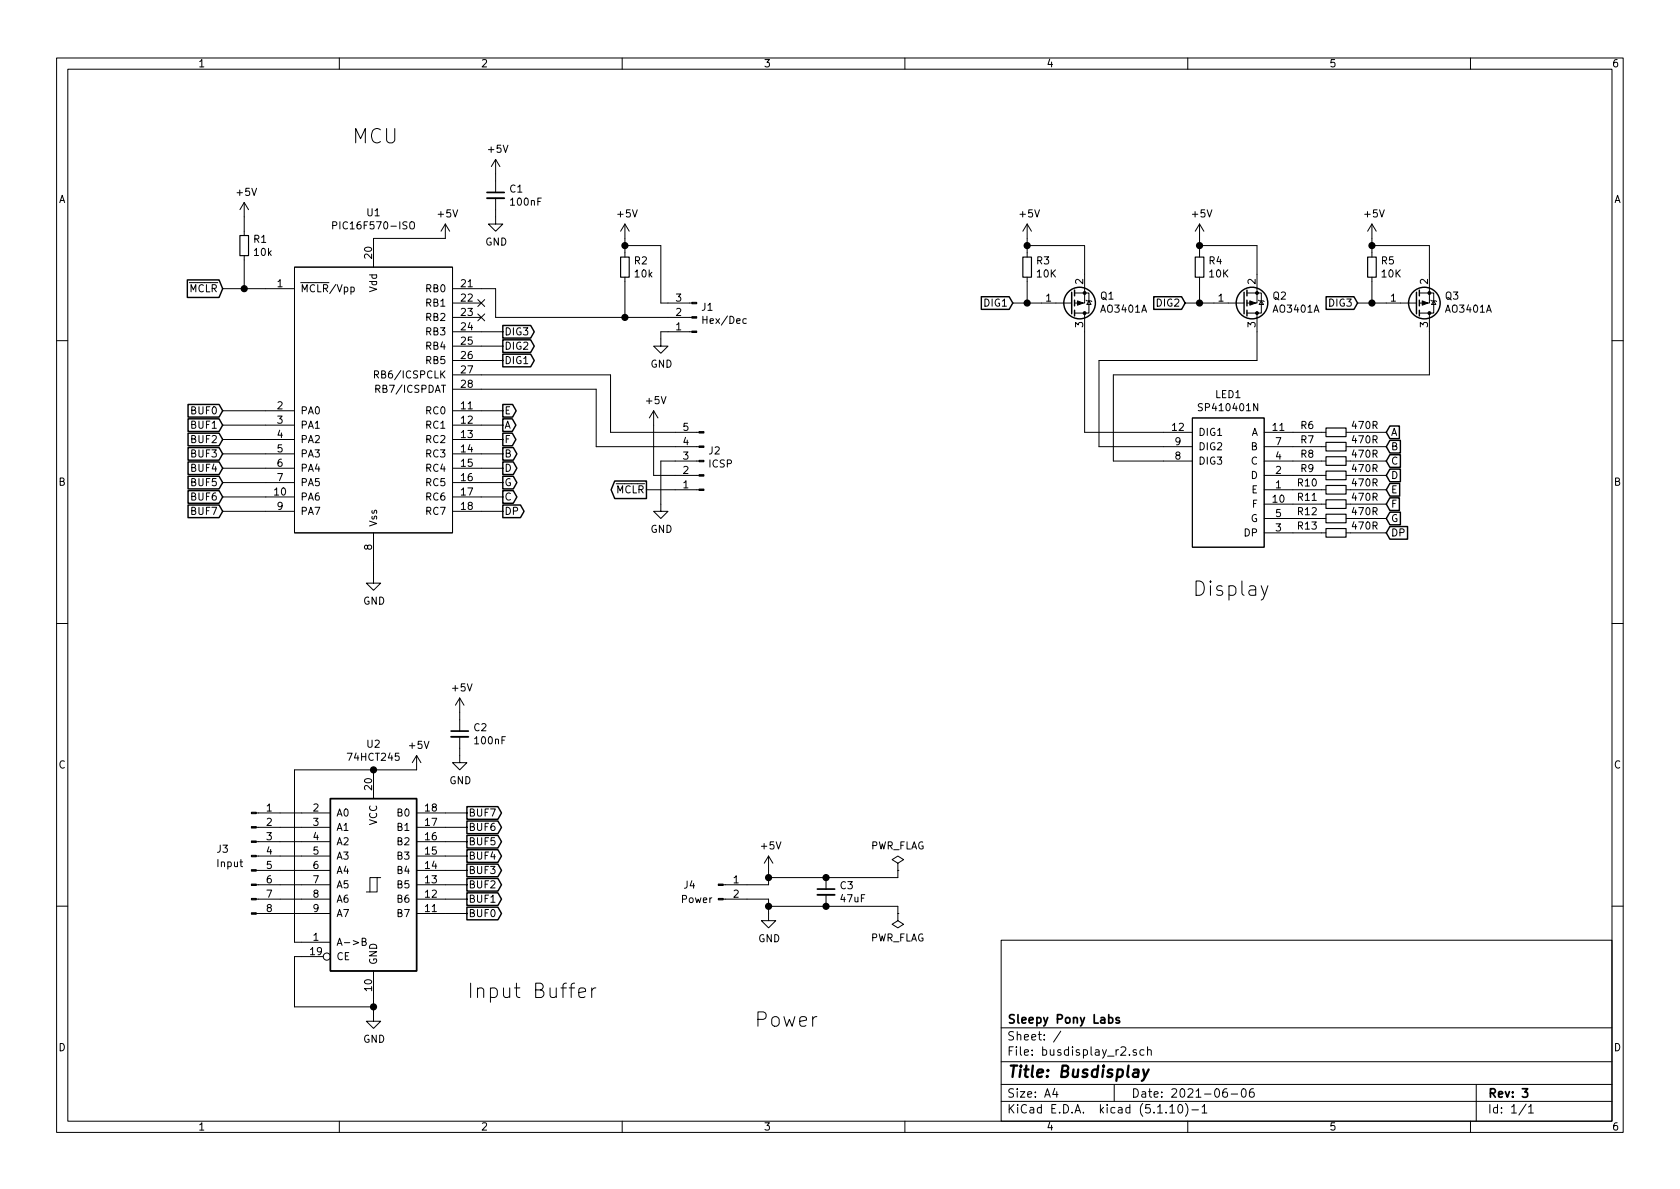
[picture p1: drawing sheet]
<svg xmlns="http://www.w3.org/2000/svg" width="297mm" height="210mm" viewBox="0 0 297 210" stroke-linecap="round" stroke-linejoin="round" font-family="sans-serif">
<g fill="none" stroke="#000" stroke-width=".18">
<path d="M10 10.3h277v189.9h-277zM12 12.2h273v186.1h-273zM60 10.3v1.9M110 10.3v1.9M160 10.3v1.9M210 10.3v1.9M260 10.3v1.9M43.2 35.8l-.8 1.3M43.2 35.8v5.9M43.2 35.8l.7 1.3M58.8 39.9l.6-.1 .2-.2-.1-.3-.2-.1h-.5v1.3M72.5 39.4a.45 .45 0 0 1 .7 0 .88 .88 0 0 1-.2 1.1l-.4-.1a1.07 1.07 0 0 1-.1-1z"/>
<path d="M78.7 39.6v2.6h-12.7v5M78.7 39.6l-.7 1.3M78.7 39.6l.8 1.3M87.6 35v4.6h1.3l-1.3 1.3-1.2-1.3h1.2M87.6 28.2v5.8M87.6 28.2l-.7 1.3M87.6 28.2l.8 1.3M110.5 39.6l-.8 1.3M110.5 39.6v5.9M110.5 39.6l.8 1.3M181.6 39.6l-.8 1.3M181.6 39.6v5.9"/>
<path d="M181.6 39.6l.8 1.3M212.1 39.6v5.9M212.1 39.6l-.8 1.3M212.1 39.6l.8 1.3M242.6 39.6v5.9M242.6 39.6l-.8 1.3M242.6 39.6l.7 1.3M39.4 51h12.7M43.2 45.2v5.8M52.1 47.2h27.9v47h-27.9zM62.1 50.8h.3l.2 .2-.1 .6h-.4M80 53.6h5.1"/>
<path d="M80 51h7.6v5.1h34.7M80 56.1h5.1M80 58.7h8.9M84.5 55.5l1.2 1.2M84.5 53l1.2 1.2M85.7 55.5l-1.2 1.2M85.7 53l-1.2 1.2M110.5 43.4h6.3v10.2h5.5M110.5 49v7.1M122.3 58.7h-5.5v2.5h1.3l-1.3 1.3-1.2-1.3h1.2M179.1 53.6h10.4M181.6 43.4h10.2v10.2h-1.8"/>
<path d="M181.6 49v4.6M190 51.8h2.5v3.6h-2.5M191.8 55.4v21h19M192 53.1l.2 .1h.7l.1 .1M192.5 53.2l.4 .6h-.7zM209.5 53.6h10.5M212.1 43.4h10.1v10.2h-1.7M212.1 49v4.6M220.5 51.8h2.5v3.6h-2.5M222.2 55.4v8.3h-27.9v15.3h16.5M222.5 53.1l.1 .1h.8l.1 .1M223 53.2l.4 .6h-.8z"/>
<path d="M240 53.6h10.4M242.6 43.4h10.1v10.2h-1.7M242.6 49v4.6M251 51.8h2.5v3.6h-2.5M252.7 55.4v10.9h-55.9v15.2h14M253 53.1l.1 .1h.8l.1 .1M253.5 53.2l.4 .6h-.8zM10 60.2h2M39.4 72.6h12.7M39.4 75.2h12.7M39.4 77.7h12.7M66.2 66.2l.7-.1v-.4l-.2-.1h-.5v1.2"/>
<path d="M66.4 68.8l.7-.1 .1-.2-.1-.3-.2-.1h-.5v1.3M66.5 66.2l.4 .6M80 66.3h27.9v10.1h15.7M80 68.8h25.4v10.2h18.2M80 72.6h8.9M80 75.2h8.9M80 77.7h8.9M80 61.2h8.9M80 63.7h8.9M115.6 72.6v11.5h8M115.6 72.6l-.8 1.3M115.6 72.6l.7 1.3"/>
<path d="M210.8 73.9h12.7v22.9h-12.7zM212.6 71.4h-.5l-.2 .1v.2l.1 .2 .5 .2 .1 .3-.3 .2h-.4M223.5 76.4h10.9M223.5 79h10.9M238 76.4h7.1M238 79h7.1M285 60.2h2M39.4 87.9h12.7M39.4 80.3h12.7M39.4 82.8h12.7M39.4 85.3h12.7M39.4 90.4h12.7"/>
<path d="M66 94.2v8.9h1.3l-1.3 1.3-1.2-1.3h1.2M80 87.9h8.9M80 80.3h8.9M80 82.8h8.9M80 85.3h8.9M80 90.4h8.9M114.3 86.6h9.3M123.6 81.5h-6.8v8.9h1.3l-1.3 1.3-1.2-1.3h1.2M223.5 81.5h10.9M223.5 84.1h10.9M223.5 86.6h10.9M223.5 94.2h10.9"/>
<path d="M223.5 89.1h10.9M223.5 91.7h10.9M238 81.5h7.1M238 84.1h7.1M238 86.6h7.1M238 94.2h7.1M238 89.1h7.1M238 91.7h7.1M10 110.3h2M224.2 103.6l-.9 2.3-.3 .2M285 110.3h2M66 136.1v5.1"/>
<path d="M73.7 133.6l-.8 1.3M73.7 133.6v2.5h-21.6v30.5h6.3M73.7 133.6l.7 1.3M81.3 130.3v4.6h1.2l-1.2 1.2-1.3-1.2h1.3M81.3 123.4v5.9M81.3 123.4l-.8 1.3M81.3 123.4l.7 1.3M45.3 159h13.1M45.3 156.5h13.1M45.3 153.9h13.1M45.3 151.4h13.1M45.3 148.8h13.1"/>
<path d="M45.3 146.3h13.1M45.3 143.8h13.1M66.7 155.2h-1.3v2.5M67.3 155.2h-.6v2.5h-1.9M73.7 159h8.8M73.7 156.5h8.8M73.7 153.9h8.8M73.7 151.4h8.8M73.7 148.8h8.8M73.7 146.3h8.8M73.7 143.8h8.8M127.9 159h8v3.8h1.3l-1.3 1.3-1.3-1.3h1.3"/>
<path d="M135.9 151.4v5.1h-8M135.9 151.4l-.8 1.2M135.9 151.4l.8 1.2M146 155.2v2M146 158.2v2.1M158.7 152.6l1.1-.6-1.1-.6-1 .6 1 .6v1.3M158.7 153.9h.1M158.7 153.9v1.3h-22.8M10 160.2h2M45.3 161.5h13.1M57.1 169.2h-5v8.8h13.9M64 166.5h.6v-.5l-.6-.1v1.3h.5l.3-.3v-.2l-.3-.2"/>
<path d="M66 171.7v8.9h1.3l-1.3 1.3-1.2-1.3h1.2M73.7 161.5h8.8M102.3 175.5l1.2-.2-.1-.5-.7-.1-.3 .1-.1 .3 .1 1.2 .3 .1 .7-.1M104.6 174.7v1.7M105.4 174.7a.69 .69 0 0 0-.8 .5M135.9 160.3h22.8v1.2M158.7 161.5v1.3l1.1 .6-1.1 .7-1-.7 1-.6M158.7 161.5h.1M177 166.3h108v32h-108zM285 160.2h2M60 198.3v1.9M110 198.3v1.9"/>
<path d="M160 198.3v1.9M177 194.8h108M177 191.8h108M177 187.8h108M177 181.8h108M186.5 192.5l-.4 1h1M186.8 193v1M187.6 182.3l-1.3 2M197 191.8v3M200.9 185.7a.37 .37 0 0 0-.6 .1l.1 .2 .5 .2 .1 .1-.2 .3-.5-.1M202.3 185.7l-.5-.1-.3 .3 .2 .6h.6M202.9 185.7h.1a.37 .37 0 0 1 .6 .1v.8"/>
<path d="M202.9 185.1v1.5M206.8 195.8l.5-.5v1.5M206.8 196.8h.9M208.5 195.4l.1-.1a.8 .8 0 0 1 .5 .8 .8 .8 0 0 1-.5 .7 1 1 0 0 1-.1-1.4zM209.6 195.1a1.71 1.71 0 0 1 0 2.3M210 198.3v1.9M210.7 196.3h1.2M212.5 195.8l.5-.5v1.5M212.5 196.8h.9M216.9 192.5a.62 .62 0 0 0-.7 .7l.1 .7 .2 .1 .5-.1v-.5l-.1-.2-.4-.1-.3 .3M217.7 193.5h1.1M219.6 192.7l.4-.2a.94 .94 0 0 1 0 1.5 .82 .82 0 0 1-.4-1.3z"/>
<path d="M221.6 192.5a.59 .59 0 0 0-.7 .7l.1 .7 .2 .1 .5-.1 .1-.5-.2-.2-.4-.1-.3 .3M260 198.3v1.9M261 191.8v6.5M269.8 195.2l-1.2 2M270.3 195.8l.4-.5v1.5M270.3 196.8h.8"/>
<circle cx="57.8" cy="169.2" r=".63"/>
</g>
<path d="M86.1 34h3.1M79.8 129.3h3M144.5 157.2h3.1M196 180l.5-.1 .2 .3v.6l-.2 .1-.5-.1M197.9 180a.37 .37 0 0 0-.6 .1l.1 .3 .5 .1 .1 .1-.3 .3-.4-.1M269.2 192.5h.9l-.5 .6 .4 .1v.7l-.2 .1-.6-.1" fill="none" stroke="#000" stroke-width=".3"/>
<path d="M202.1 189.1l.3 1.3M203.1 189.1l-.9 1.8-.3 .2" fill="none" stroke="#000" stroke-width=".41"/>
<g fill="none" stroke="#000" stroke-width=".2">
<path d="M42.4 41.7h1.5v3.5h-1.5zM109.7 45.5h1.6v3.5h-1.6zM180.8 45.5h1.6v3.5h-1.6zM211.3 45.5h1.6v3.5h-1.6zM241.8 45.5h1.5v3.5h-1.5zM234.4 75.7h3.6v1.5h-3.6zM234.4 78.2h3.6v1.6h-3.6zM234.4 93.5h3.6v1.5h-3.6zM234.4 90.9h3.6v1.6h-3.6zM234.4 88.4h3.6v1.5h-3.6zM234.4 85.8h3.6v1.6h-3.6zM234.4 83.3h3.6v1.5h-3.6z"/>
<path d="M234.4 80.8h3.6v1.5h-3.6z"/>
</g>
<g fill="none" stroke="#000" stroke-width=".25">
<path d="M33.1 49.5h5.6l.7 1.5-.7 1.6h-5.6zM88.9 57.6h4.9l.7 1.1-.7 1.1h-4.9zM173.5 52.5h4.9l.7 1.1-.7 1.1h-4.9zM189.5 51.7v3.8M190 51.3v1M190 53.1v1M190 54.9v1M204 52.5h4.9l.6 1.1-.6 1.1h-4.9zM220 51.7v3.8M220.5 51.3v1M220.5 53.1v1M220.5 54.9v1"/>
<path d="M234.5 52.5h4.9l.6 1.1-.6 1.1h-4.9zM250.4 51.7v3.8M251 51.3v1M251 53.1v1M251 54.9v1M33.2 71.5h5.5l.7 1.1-.7 1.2h-5.5zM33.2 79.1h5.5l.7 1.2-.7 1.1h-5.5zM33.2 76.6h5.5l.7 1.1-.7 1.1h-5.5zM33.2 74.1h5.5l.7 1.1-.7 1.1h-5.5zM88.9 79.1h1.9l.6 1.2-.6 1.1h-1.9zM88.9 60.1h4.9l.7 1.1-.7 1.1h-4.9zM88.9 62.6h4.9l.7 1.1-.7 1.2h-4.9z"/>
<path d="M88.9 74.1h1.7l.6 1.1-.6 1.1h-1.7zM88.9 71.5h1.7l.7 1.1-.7 1.2h-1.7zM88.9 76.6h1.7l.6 1.1-.6 1.1h-1.7zM245.7 77.9h1.9v2.2h-1.9l-.6-1.1zM245.7 75.3h1.7v2.3h-1.7l-.6-1.2zM33.2 89.3h5.5l.7 1.1-.7 1.1h-5.5zM33.2 86.8h5.5l.7 1.1-.7 1.1h-5.5zM33.2 84.2h5.5l.7 1.1-.7 1.2h-5.5zM33.2 81.7h5.5l.7 1.1-.7 1.1h-5.5zM88.9 89.3h3.1l.7 1.1-.7 1.1h-3.1zM88.9 86.8h1.9l.6 1.1-.6 1.1h-1.9zM88.9 81.7h1.9l.6 1.1-.6 1.1h-1.9z"/>
<path d="M88.9 84.2h1.9l.6 1.1-.6 1.2h-1.9zM108.7 85.1h5.6v3.1h-5.6l-.6-1.6zM245.7 93.1h3.2v2.2h-3.2l-.6-1.1zM245.7 90.6h1.9v2.2h-1.9l-.6-1.1zM245.7 88h1.7v2.3h-1.7l-.6-1.2zM245.7 85.5h1.8v2.2h-1.8l-.6-1.1zM245.7 83h1.9v2.2h-1.9l-.6-1.1zM245.7 80.4h1.9v2.2h-1.9l-.6-1.1zM58.4 141.2h15.3v30.5h-15.3zM82.5 142.6h5.5l.7 1.2-.7 1.1h-5.5zM82.5 145.2h5.5l.7 1.1-.7 1.1h-5.5zM82.5 147.7h5.5l.7 1.1-.7 1.2h-5.5z"/>
<path d="M82.5 150.3h5.5l.7 1.1-.7 1.1h-5.5zM82.5 152.8h5.5l.7 1.1-.7 1.1h-5.5zM82.5 157.9h5.5l.7 1.1-.7 1.1h-5.5zM82.5 155.3h5.5l.7 1.2-.7 1.1h-5.5zM82.5 160.4h5.5l.7 1.1-.7 1.2h-5.5z"/>
<circle cx="190.9" cy="53.6" r="2.79"/>
<circle cx="221.4" cy="53.6" r="2.79"/>
<circle cx="251.8" cy="53.6" r="2.79"/>
</g>
<g fill="#000" stroke="#000" stroke-width=".18">
<path d="M122.3 53.5h.9v.2h-.9zM122.3 56h.9v.3h-.9zM122.3 58.5h.9v.3h-.9zM190.5 53.2l1 .4-1 .4zM221 53.2l1 .4-1 .4zM251.5 53.2l1 .4-1 .4zM123.6 76.3h.9v.3h-.9zM123.6 78.9h.9v.2h-.9zM123.6 81.4h.9v.3h-.9zM123.6 83.9h.9v.3h-.9zM123.6 86.5h.9v.2h-.9zM44.4 158.9h.9v.2h-.9z"/>
<path d="M44.4 156.3h.9v.3h-.9zM44.4 153.8h.9v.2h-.9zM44.4 151.3h.9v.2h-.9zM44.4 148.7h.9v.3h-.9zM44.4 146.2h.9v.2h-.9zM44.4 143.6h.9v.3h-.9zM127 158.9h.9v.2h-.9zM127 156.3h.9v.3h-.9zM44.4 161.4h.9v.3h-.9z"/>
<circle cx="191.8" cy="51.8" r=".25"/>
<circle cx="191.8" cy="55.4" r=".25"/>
<circle cx="222.2" cy="51.8" r=".25"/>
<circle cx="222.2" cy="55.4" r=".25"/>
<circle cx="252.7" cy="55.4" r=".25"/>
<circle cx="252.7" cy="51.8" r=".25"/>
</g>
<path d="M86.1 35h3.1M79.8 130.3h3M144.5 158.2h3.1" fill="none" stroke="#000" stroke-width=".33"/>
<g fill="#000" stroke="#000" stroke-width=".25">
<circle cx="43.2" cy="51" r=".51"/>
<circle cx="110.5" cy="43.4" r=".51"/>
<circle cx="110.5" cy="56.1" r=".51"/>
<circle cx="181.6" cy="53.6" r=".51"/>
<circle cx="181.6" cy="43.4" r=".51"/>
<circle cx="212.1" cy="43.4" r=".51"/>
<circle cx="212.1" cy="53.6" r=".51"/>
<circle cx="242.6" cy="53.6" r=".51"/>
<circle cx="242.6" cy="43.4" r=".51"/>
<circle cx="66" cy="136.1" r=".51"/>
<circle cx="135.9" cy="155.2" r=".51"/>
<circle cx="146.1" cy="155.2" r=".51"/>
<circle cx="66" cy="178" r=".51"/>
<circle cx="135.9" cy="160.3" r=".51"/>
<circle cx="146.1" cy="160.3" r=".51"/>
</g>
<g font-size="3.5">
<text x="62.2" y="25.4">MCU</text>
<text x="210.8" y="105.4">Display</text>
<text x="82.5" y="176.5">Input Buffer</text>
<text x="133.3" y="181.6">Power</text>
</g>
<text font-size="2.8" x="178" y="190.5">Title: Busdisplay</text>
<g font-size="2.1">
<text x="178" y="184">Sheet: /</text>
<text x="178" y="181">Sleepy Pony Labs</text>
<text x="178" y="186.7">File: busdisplay_r2.sch</text>
<text x="178" y="196.9">KiCad E.D.A. kicad (5.1.10)-1</text>
<text x="178" y="194.1">Size: A4</text>
<text x="200" y="194.1">Date: 2021-06-06</text>
<text x="263" y="194.1">Rev: 3</text>
<text x="263" y="196.9">Id: 1/1</text>
</g>
<g font-size="1.8">
<text x="35" y="11.9">1</text>
<text x="85" y="11.9">2</text>
<text x="135" y="11.9">3</text>
<text x="185" y="11.9">4</text>
<text x="235" y="11.9">5</text>
<text x="285" y="11.9">6</text>
<text x="86.4" y="27">+5V</text>
<text x="10.4" y="35.9">A</text>
<text x="42" y="34.6">+5V</text>
<text x="90.2" y="34.1">C1</text>
<text x="285.4" y="35.9">A</text>
<text x="59.8" y="40.6">PIC16F570-ISO</text>
<text x="64.9" y="38.2">U1</text>
<text x="77.5" y="38.4">+5V</text>
<text x="90.4" y="36.4">100nF</text>
<text x="109.3" y="38.4">+5V</text>
<text x="180.4" y="38.4">+5V</text>
<text x="210.9" y="38.4">+5V</text>
<text x="241.4" y="38.4">+5V</text>
<text x="44.9" y="42.9">R1</text>
<text x="45" y="45.3">10k</text>
<text x="65.8" y="45.7" transform="rotate(-90 65.8 45.7)">20</text>
<text x="85.8" y="43.4">GND</text>
<text x="112.2" y="46.8">R2</text>
<text x="183.3" y="46.8">R3</text>
<text x="213.8" y="46.8">R4</text>
<text x="244.3" y="46.8">R5</text>
<text x="33.5" y="51.7">MCLR</text>
<text x="49" y="50.8">1</text>
<text x="53.1" y="51.7">MCLR/Vpp</text>
<text x="66.7" y="51.6" transform="rotate(-90 66.7 51.6)">Vdd</text>
<text x="75.5" y="51.7">RB0</text>
<text x="81.6" y="50.8">21</text>
<text x="81.6" y="53.3">22</text>
<text x="112.3" y="49.1">10k</text>
<text x="119.5" y="53.3">3</text>
<text x="183.4" y="49.1">10K</text>
<text x="184.9" y="53.3">1</text>
<text x="191.5" y="50.3" transform="rotate(-90 191.5 50.3)">2</text>
<text x="194.6" y="53">Q1</text>
<text x="213.9" y="49.1">10K</text>
<text x="215.4" y="53.3">1</text>
<text x="222" y="50.3" transform="rotate(-90 222 50.3)">2</text>
<text x="225.1" y="53">Q2</text>
<text x="244.3" y="49.1">10K</text>
<text x="245.9" y="53.3">1</text>
<text x="252.5" y="50.3" transform="rotate(-90 252.5 50.3)">2</text>
<text x="255.6" y="53">Q3</text>
<text x="75.5" y="54.2">RB1</text>
<text x="75.5" y="56.8">RB2</text>
<text x="75.5" y="59.3">RB3</text>
<text x="81.6" y="55.9">23</text>
<text x="81.6" y="58.4">24</text>
<text x="89.2" y="59.3">DIG3</text>
<text x="119.5" y="58.4">1</text>
<text x="119.5" y="55.9">2</text>
<text x="124.1" y="55">J1</text>
<text x="124.6" y="57.3">Hex/Dec</text>
<text x="174.1" y="54.2">DIG1</text>
<text x="191.5" y="57.9" transform="rotate(-90 191.5 57.9)">3</text>
<text x="194.7" y="55.3">AO3401A</text>
<text x="204.6" y="54.2">DIG2</text>
<text x="222" y="57.9" transform="rotate(-90 222 57.9)">3</text>
<text x="225.2" y="55.3">AO3401A</text>
<text x="235.1" y="54.2">DIG3</text>
<text x="252.5" y="57.9" transform="rotate(-90 252.5 57.9)">3</text>
<text x="255.7" y="55.3">AO3401A</text>
<text x="75.5" y="61.8">RB4</text>
<text x="75.5" y="64.4">RB5</text>
<text x="81.6" y="61">25</text>
<text x="81.6" y="63.5">26</text>
<text x="89.2" y="61.8">DIG2</text>
<text x="89.2" y="64.4">DIG1</text>
<text x="115" y="65">GND</text>
<text x="67.2" y="66.9">RB6/ICSPCLK</text>
<text x="67.2" y="69.5">RB7/ICSPDAT</text>
<text x="81.6" y="66">27</text>
<text x="81.6" y="68.6">28</text>
<text x="114.4" y="71.5">+5V</text>
<text x="214.9" y="70.4">LED1</text>
<text x="34" y="73.3">BUF0</text>
<text x="34" y="75.8">BUF1</text>
<text x="49" y="72.4">2</text>
<text x="49" y="74.9">3</text>
<text x="49" y="77.5">4</text>
<text x="53.1" y="73.3">PA0</text>
<text x="53.1" y="75.8">PA1</text>
<text x="75.5" y="73.3">RC0</text>
<text x="75.5" y="75.8">RC1</text>
<text x="81.6" y="72.4">11</text>
<text x="81.6" y="74.9">12</text>
<text x="81.6" y="77.5">13</text>
<text x="89.2" y="75.8">A</text>
<text x="89.2" y="73.3">E</text>
<text x="120.8" y="76.2">5</text>
<text x="207.3" y="76.2">12</text>
<text x="211.8" y="77.1">DIG1</text>
<text x="212.4" y="72.7">SP410401N</text>
<text x="221.2" y="77.1">A</text>
<text x="225.1" y="76.2">11</text>
<text x="230" y="75.9">R6</text>
<text x="239.2" y="75.9">470R</text>
<text x="245.9" y="77.1">A</text>
<text x="34" y="83.4">BUF4</text>
<text x="34" y="80.9">BUF3</text>
<text x="34" y="78.4">BUF2</text>
<text x="49" y="80">5</text>
<text x="49" y="82.5">6</text>
<text x="53.1" y="78.4">PA2</text>
<text x="53.1" y="80.9">PA3</text>
<text x="53.1" y="83.4">PA4</text>
<text x="75.5" y="78.4">RC2</text>
<text x="75.5" y="80.9">RC3</text>
<text x="75.5" y="83.4">RC4</text>
<text x="81.6" y="80">14</text>
<text x="81.6" y="82.5">15</text>
<text x="89.2" y="80.9">B</text>
<text x="89.2" y="83.4">D</text>
<text x="89.2" y="78.4">F</text>
<text x="120.8" y="83.8">2</text>
<text x="120.8" y="81.3">3</text>
<text x="120.8" y="78.7">4</text>
<text x="125.3" y="82.7">ICSP</text>
<text x="125.4" y="80.4">J2</text>
<text x="207.8" y="81.3">8</text>
<text x="207.8" y="78.7">9</text>
<text x="211.8" y="82.2">DIG3</text>
<text x="211.8" y="79.6">DIG2</text>
<text x="221.2" y="82.2">C</text>
<text x="221.2" y="79.6">B</text>
<text x="225.6" y="83.8">2</text>
<text x="225.6" y="81.3">4</text>
<text x="225.6" y="78.7">7</text>
<text x="230" y="78.4">R7</text>
<text x="230" y="83.5">R9</text>
<text x="230" y="80.9">R8</text>
<text x="239.2" y="78.4">470R</text>
<text x="239.2" y="83.5">470R</text>
<text x="239.2" y="80.9">470R</text>
<text x="245.9" y="82.2">C</text>
<text x="245.9" y="79.6">B</text>
<text x="10.4" y="85.9">B</text>
<text x="34" y="88.5">BUF6</text>
<text x="34" y="86">BUF5</text>
<text x="48.6" y="87.6">10</text>
<text x="49" y="85.1">7</text>
<text x="53.1" y="88.5">PA6</text>
<text x="53.1" y="86">PA5</text>
<text x="75.5" y="86">RC5</text>
<text x="75.5" y="88.5">RC6</text>
<text x="81.6" y="85.1">16</text>
<text x="81.6" y="87.6">17</text>
<text x="89.2" y="88.5">C</text>
<text x="89.2" y="86">G</text>
<text x="108.9" y="87.2">MCLR</text>
<text x="120.8" y="86.4">1</text>
<text x="221.2" y="84.7">D</text>
<text x="221.3" y="87.2">E</text>
<text x="221.4" y="89.8">F</text>
<text x="225.1" y="88.9">10</text>
<text x="225.6" y="86.4">1</text>
<text x="229.5" y="88.6">R11</text>
<text x="229.5" y="86">R10</text>
<text x="239.2" y="88.6">470R</text>
<text x="239.2" y="86">470R</text>
<text x="245.9" y="89.8">F</text>
<text x="245.9" y="87.2">E</text>
<text x="245.9" y="84.7">D</text>
<text x="285.4" y="85.9">B</text>
<text x="34" y="91.1">BUF7</text>
<text x="49" y="90.2">9</text>
<text x="53.1" y="91.1">PA7</text>
<text x="66.7" y="93.2" transform="rotate(-90 66.7 93.2)">Vss</text>
<text x="75.5" y="91.1">RC7</text>
<text x="81.6" y="90.2">18</text>
<text x="89.2" y="91.1">DP</text>
<text x="115" y="94.2">GND</text>
<text x="220" y="94.9">DP</text>
<text x="221.1" y="92.3">G</text>
<text x="225.6" y="94">3</text>
<text x="225.6" y="91.4">5</text>
<text x="229.5" y="93.6">R13</text>
<text x="229.5" y="91.1">R12</text>
<text x="239.2" y="93.6">470R</text>
<text x="239.2" y="91.1">470R</text>
<text x="245.9" y="94.9">DP</text>
<text x="245.9" y="92.3">G</text>
<text x="65.8" y="97.3" transform="rotate(-90 65.8 97.3)">8</text>
<text x="64.2" y="106.9">GND</text>
<text x="80.1" y="122.3">+5V</text>
<text x="83.8" y="129.3">C2</text>
<text x="84.1" y="131.6">100nF</text>
<text x="10.4" y="135.9">C</text>
<text x="61.8" y="134.5">74HCT245</text>
<text x="64.9" y="132.2">U2</text>
<text x="72.4" y="132.4">+5V</text>
<text x="285.4" y="135.9">C</text>
<text x="47.1" y="143.5">1</text>
<text x="55.4" y="143.5">2</text>
<text x="65.8" y="139.6" transform="rotate(-90 65.8 139.6)">20</text>
<text x="75.2" y="143.5">18</text>
<text x="79.5" y="138.7">GND</text>
<text x="47.1" y="146">2</text>
<text x="47.1" y="148.6">3</text>
<text x="55.4" y="146">3</text>
<text x="55.4" y="148.6">4</text>
<text x="59.4" y="144.4">A0</text>
<text x="59.4" y="146.9">A1</text>
<text x="59.4" y="149.5">A2</text>
<text x="66.7" y="146" transform="rotate(-90 66.7 146)">VCC</text>
<text x="70.4" y="149.5">B2</text>
<text x="70.4" y="146.9">B1</text>
<text x="70.4" y="144.4">B0</text>
<text x="75.2" y="148.6">16</text>
<text x="75.2" y="146">17</text>
<text x="82.8" y="144.4">BUF7</text>
<text x="82.8" y="146.9">BUF6</text>
<text x="82.8" y="149.5">BUF5</text>
<text x="38.4" y="150.8">J3</text>
<text x="38.5" y="153.3">Input</text>
<text x="47.1" y="151.1">4</text>
<text x="47.1" y="153.7">5</text>
<text x="55.4" y="151.1">5</text>
<text x="55.4" y="153.7">6</text>
<text x="59.4" y="152">A3</text>
<text x="59.4" y="154.6">A4</text>
<text x="70.4" y="154.6">B4</text>
<text x="70.4" y="152">B3</text>
<text x="75.2" y="153.7">14</text>
<text x="75.2" y="151.1">15</text>
<text x="82.8" y="152">BUF4</text>
<text x="82.8" y="154.6">BUF3</text>
<text x="134.7" y="150.2">+5V</text>
<text x="153.8" y="150.2">PWR_FLAG</text>
<text x="47.1" y="156.2">6</text>
<text x="47.1" y="158.7">7</text>
<text x="47.1" y="161.3">8</text>
<text x="55.4" y="156.2">7</text>
<text x="55.4" y="158.7">8</text>
<text x="55.4" y="161.3">9</text>
<text x="59.4" y="157.1">A5</text>
<text x="59.4" y="159.6">A6</text>
<text x="70.4" y="159.6">B6</text>
<text x="70.4" y="157.1">B5</text>
<text x="75.2" y="161.3">11</text>
<text x="75.2" y="158.7">12</text>
<text x="75.2" y="156.2">13</text>
<text x="82.8" y="159.6">BUF1</text>
<text x="82.8" y="157.1">BUF2</text>
<text x="120.5" y="159.7">Power</text>
<text x="121" y="157.1">J4</text>
<text x="129.7" y="156.2">1</text>
<text x="129.7" y="158.7">2</text>
<text x="148.6" y="157.2">C3</text>
<text x="148.7" y="159.6">47uF</text>
<text x="55.4" y="166.4">1</text>
<text x="59.4" y="167.3">A-&gt;B</text>
<text x="59.4" y="162.2">A7</text>
<text x="70.4" y="162.2">B7</text>
<text x="82.8" y="162.2">BUF0</text>
<text x="134.1" y="166.6">GND</text>
<text x="153.8" y="166.5">PWR_FLAG</text>
<text x="54.9" y="168.9">19</text>
<text x="59.4" y="169.8">CE</text>
<text x="66.7" y="170.7" transform="rotate(-90 66.7 170.7)">GND</text>
<text x="65.8" y="175.2" transform="rotate(-90 65.8 175.2)">10</text>
<text x="10.4" y="185.9">D</text>
<text x="64.2" y="184.4">GND</text>
<text x="285.4" y="185.9">D</text>
<text x="35" y="199.9">1</text>
<text x="85" y="199.9">2</text>
<text x="135" y="199.9">3</text>
<text x="185" y="199.9">4</text>
<text x="235" y="199.9">5</text>
<text x="285" y="199.9">6</text>
</g>
</svg>
